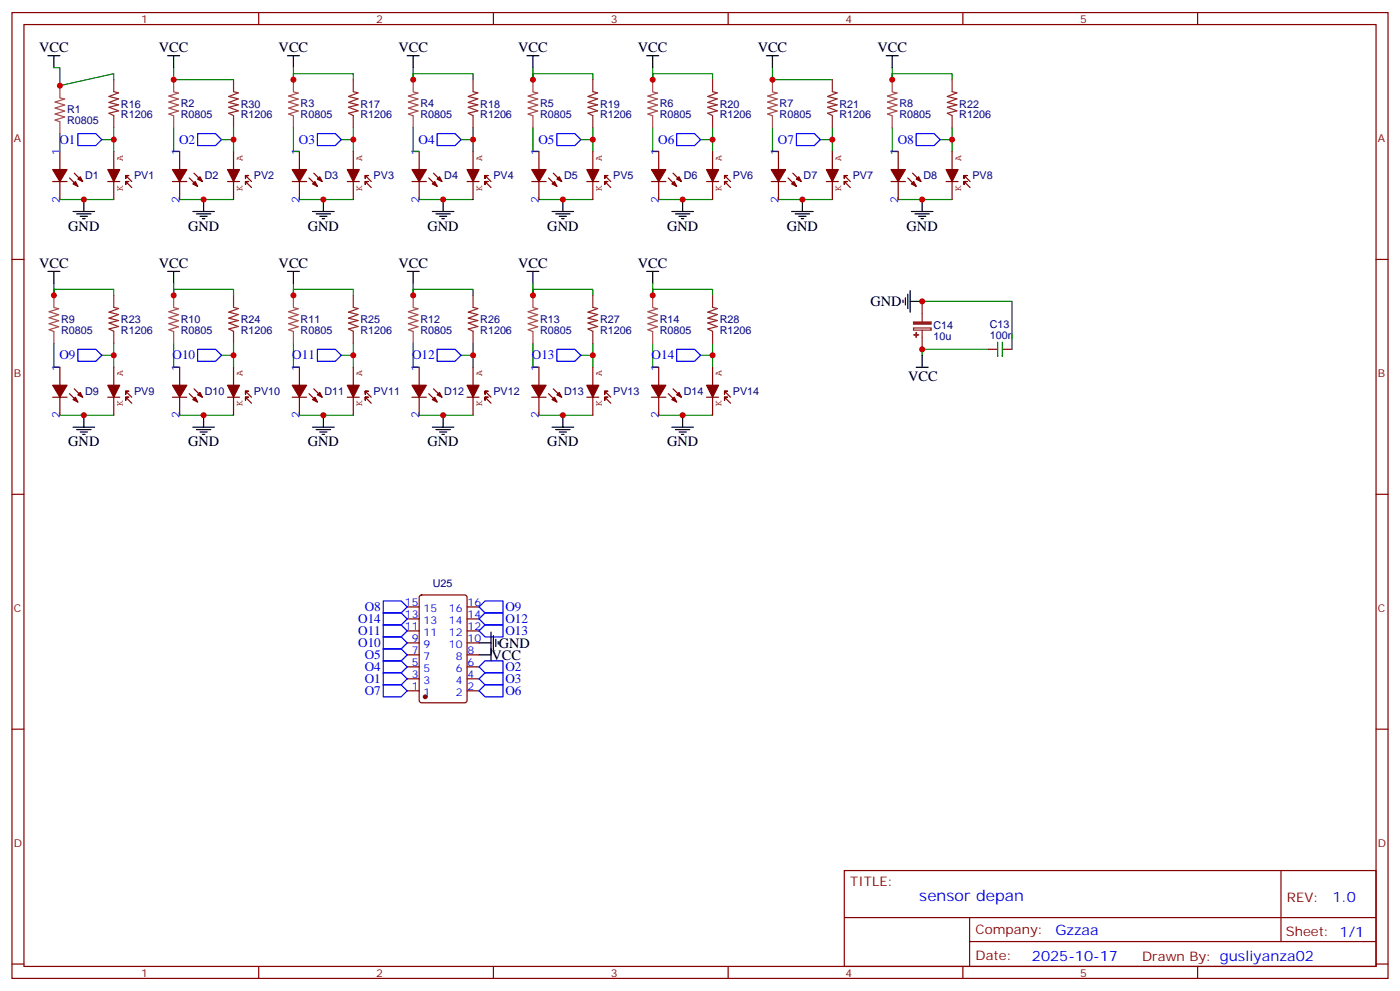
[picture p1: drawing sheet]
<svg xmlns="http://www.w3.org/2000/svg" width="412mm" height="292mm" viewBox="0 0 412 292" stroke-linecap="round" stroke-linejoin="round" font-family="sans-serif">
<g fill="none" stroke="#870000" stroke-width=".35">
<path d="M3.5 3.7h405.4v284.3h-405.4zM7.1 7.2h398.2v277.3h-398.2zM76.2 3.7v3.5M145.3 3.7v3.5M214.5 3.7v3.5M283.6 3.7v3.5M352.8 3.7v3.5M15.5 53.4h4.3M17.6 44.6v5.3M17.6 53.4v5.3M20.5 52.4l2.4 2.5M21.9 51l2.4 2.4"/>
<path d="M50.8 53.4h4.2M52.9 44.6v5.3M52.9 53.4v5.3M55.7 52.4l2.5 2.5M57.1 51l2.5 2.4M86.1 53.4h4.2M88.2 44.6v5.3M88.2 53.4v5.3M91 52.4l2.5 2.5M92.4 51l2.5 2.4M121.4 53.4h4.2M123.5 44.6v5.3"/>
<path d="M123.5 53.4v5.3M126.3 52.4l2.5 2.5M127.7 51l2.5 2.4M156.6 53.4h4.3M158.7 44.6v5.3M158.7 53.4v5.3M161.6 52.4l2.4 2.5M163 51l2.5 2.4M191.9 53.4h4.2M194 44.6v5.3M194 53.4v5.3M196.8 52.4l2.5 2.5"/>
<path d="M198.3 51l2.4 2.4M227.2 53.4h4.2M229.3 44.6v5.3M229.3 53.4v5.3M232.1 52.4l2.5 2.5M233.5 51l2.5 2.4M262.5 53.4h4.2M264.6 44.6v5.3M264.6 53.4v5.3M267.4 52.4l2.5 2.5M268.8 51l2.5 2.4M3.5 76.4h3.6"/>
<path d="M405.3 76.4h3.6M15.5 116.9h4.3M17.6 108.1v5.3M17.6 116.9v5.3M20.5 115.9l2.4 2.5M21.9 114.5l2.4 2.4M50.8 116.9h4.2M52.9 108.1v5.3M52.9 116.9v5.3M55.7 115.9l2.5 2.5M57.1 114.5l2.5 2.4M86.1 116.9h4.2"/>
<path d="M88.2 108.1v5.3M88.2 116.9v5.3M91 115.9l2.5 2.5M92.4 114.5l2.5 2.4M121.4 116.9h4.2M123.5 108.1v5.3M123.5 116.9v5.3M126.3 115.9l2.5 2.5M127.7 114.5l2.5 2.4M156.6 116.9h4.3M158.7 108.1v5.3M158.7 116.9v5.3"/>
<path d="M161.6 115.9l2.4 2.5M163 114.5l2.5 2.4M191.9 116.9h4.2M194 108.1v5.3M194 116.9v5.3M196.8 115.9l2.5 2.5M198.3 114.5l2.4 2.4M291 102.8h2.9M295.3 102.8h2.8M3.5 145.5h3.6M405.3 145.5h3.6M119.9 178.7h3.6"/>
<path d="M123.7 175.4l.5-.2h12.7l.6 .4 .1 30.6-.5 .6-12.9 .1-.7-.5v-30.5zM137.6 178.7h3.5M119.9 199.8h3.6M119.9 182.2h3.6M119.9 196.3h3.6M119.9 185.7h3.6M119.9 192.8h3.6M119.9 189.3h3.6M137.6 199.8h3.5M137.6 182.2h3.5M137.6 196.3h3.5M137.6 185.7h3.5"/>
<path d="M137.6 192.8h3.5M137.6 189.3h3.5M3.5 214.7h3.6M119.9 203.4h3.6M137.6 203.4h3.5M405.3 214.7h3.6M248.7 256.3h156.6v28.2h-156.6zM377.3 256.3v20.9M248.7 270.1h156.5M285.6 277.2h119.6M285.6 270.1v14.2M3.5 283.8h3.6"/>
<path d="M76.2 284.5v3.5M145.3 284.5v3.5M214.5 284.5v3.5M283.6 284.5v3.5M352.8 284.5v3.5M405.3 283.8h3.6"/>
</g>
<g fill="none" stroke="#000" stroke-width=".35">
<path d="M14.1 16.4h3.5M15.9 16.4v3.5M49.4 16.4h3.5M51.2 16.4v3.5M84.7 16.4h3.5M86.4 16.4v3.5M119.9 16.4h3.6M121.7 16.4v3.5M155.2 16.4h3.5M157 16.4v3.5M190.5 16.4h3.5M192.3 16.4v3.5"/>
<path d="M225.8 16.4h3.5M227.5 16.4v3.5M261.1 16.4h3.5M262.8 16.4v3.5M24.7 58.7v3.6M60 58.7v3.6M95.2 58.7v3.6M130.5 58.7v3.6M165.8 58.7v3.6M201.1 58.7v3.6M236.4 58.7v3.6M271.6 58.7v3.6"/>
<path d="M14.1 79.9h3.5M15.9 79.9v3.5M21.5 62.3h6.4M22.6 63h4.2M23.6 63.7h2.2M24.3 64.4h.7M49.4 79.9h3.5M51.2 79.9v3.5M56.8 62.3h6.3M57.9 63h4.2M58.9 63.7h2.1M59.6 64.4h.7"/>
<path d="M84.7 79.9h3.5M86.4 79.9v3.5M92.1 62.3h6.3M93.1 63h4.3M94.2 63.7h2.1M94.9 64.4h.7M119.9 79.9h3.6M121.7 79.9v3.5M127.4 62.3h6.3M128.4 63h4.2M129.5 63.7h2.1M130.2 64.4h.7"/>
<path d="M155.2 79.9h3.5M157 79.9v3.5M162.6 62.3h6.4M163.7 63h4.2M164.7 63.7h2.2M165.5 64.4h.7M190.5 79.9h3.5M192.3 79.9v3.5M197.9 62.3h6.4M199 63h4.2M200 63.7h2.1M200.7 64.4h.7"/>
<path d="M233.2 62.3h6.3M234.2 63h4.3M235.3 63.7h2.1M236 64.4h.7M268.5 62.3h6.3M269.5 63h4.3M270.6 63.7h2.1M271.3 64.4h.7M266 88.4v.7M266.7 87.7v2.1M267.4 86.6v4.2M268.1 88.7h3.5"/>
<path d="M268.1 85.5v6.4M269.9 108.1h3.5M271.6 104.6v3.5M21.5 125.8h6.4M22.6 126.5h4.2M23.6 127.2h2.2M24.3 127.9h.7M24.7 122.2v3.6M56.8 125.8h6.3M57.9 126.5h4.2M58.9 127.2h2.1M59.6 127.9h.7"/>
<path d="M60 122.2v3.6M92.1 125.8h6.3M93.1 126.5h4.3M94.2 127.2h2.1M94.9 127.9h.7M95.2 122.2v3.6M127.4 125.8h6.3M128.4 126.5h4.2M129.5 127.2h2.1M130.2 127.9h.7M130.5 122.2v3.6M162.6 125.8h6.4"/>
<path d="M163.7 126.5h4.2M164.7 127.2h2.2M165.5 127.9h.7M165.8 122.2v3.6M197.9 125.8h6.4M199 126.5h4.2M200 127.2h2.1M200.7 127.9h.7M201.1 122.2v3.6M141.1 189.3h3.5M141.1 192.8h3.5M144.6 186.1v8.5"/>
<path d="M145.3 187.1v4.3M146 188.2v2.1M146.8 188.9v.7"/>
</g>
<g fill="none" stroke="#008700" stroke-width=".35">
<path d="M15.9 19.9h1.7v5.3l15.9-3.5v1.8M51.2 19.9v3.6h17.6M86.4 19.9v3.6v-1.8h17.7v1.8M121.7 19.9v3.6v-1.8h17.6v1.8M157 19.9v3.6v-1.8h17.6v1.8M192.3 19.9v3.6v-1.8h17.6v1.8M227.5 19.9v3.6h17.7M262.8 19.9v3.6v-1.8h17.7v1.8M17.6 39.3v5.3M33.5 37.6v7M51.2 37.6v7h1.7M68.8 37.6v7"/>
<path d="M86.4 37.6v7h1.8M104.1 37.6v7M121.7 37.6v7h1.8M139.3 37.6v7M157 37.6v7h1.7M174.6 37.6v7M192.3 37.6v7h1.7M209.9 37.6v7M227.5 37.6v7h1.8M245.2 37.6v7M262.8 37.6v7h1.8M280.5 37.6v7"/>
<path d="M17.6 58.7h15.9M30 41.1h3.5M52.9 58.7h15.9M65.3 41.1h3.5M88.2 58.7h15.9M100.5 41.1h3.6M123.5 58.7h15.8M135.8 41.1h3.5M158.7 58.7h15.9M171.1 41.1h3.5M194 58.7h15.9M206.4 41.1h3.5"/>
<path d="M229.3 58.7h15.9M241.7 41.1h3.5M264.6 58.7h15.9M276.9 41.1h3.6M15.9 83.4v3.6v-1.8h17.6v1.8M51.2 83.4v3.6v-1.8h17.6v1.8M86.4 83.4v3.6v-1.8h17.7v1.8M121.7 83.4v3.6v-1.8h17.6v1.8M157 83.4v3.6v-1.8h17.6v1.8M192.3 83.4v3.6v-1.8h17.6v1.8M271.6 88.7h26.5v14.1M15.9 101.1v7h1.7"/>
<path d="M30 104.6h3.5M33.5 101.1v7M51.2 101.1v7h1.7M65.3 104.6h3.5M68.8 101.1v7M86.4 101.1v7h1.8M100.5 104.6h3.6M104.1 101.1v7M121.7 101.1v7h1.8M135.8 104.6h3.5M139.3 101.1v7M157 101.1v7h1.7"/>
<path d="M171.1 104.6h3.5M174.6 101.1v7M192.3 101.1v7h1.7M206.4 104.6h3.5M209.9 101.1v7M291 102.8h-19.4v1.8M17.6 122.2h15.9M52.9 122.2h15.9M88.2 122.2h15.9M123.5 122.2h15.8M158.7 122.2h15.9M194 122.2h15.9"/>
</g>
<g fill="none" stroke="#00f" stroke-width=".35">
<path d="M22.9 39.3h5.3l1.8 1.8-1.8 1.8h-5.3zM58.2 39.3h5.3l1.8 1.8-1.8 1.8h-5.3zM93.5 39.3h5.3l1.7 1.8-1.7 1.8h-5.3zM128.8 39.3h5.3l1.7 1.8-1.7 1.8h-5.3zM164 39.3h5.3l1.8 1.8-1.8 1.8h-5.3zM199.3 39.3h5.3l1.8 1.8-1.8 1.8h-5.3zM234.6 39.3h5.3l1.8 1.8-1.8 1.8h-5.3zM269.9 39.3h5.3l1.7 1.8-1.7 1.8h-5.3zM22.9 102.8h5.3l1.8 1.8-1.8 1.8h-5.3zM58.2 102.8h5.3l1.8 1.8-1.8 1.8h-5.3zM93.5 102.8h5.3l1.7 1.8-1.7 1.8h-5.3zM128.8 102.8h5.3l1.7 1.8-1.7 1.8h-5.3z"/>
<path d="M164 102.8h5.3l1.8 1.8-1.8 1.8h-5.3zM199.3 102.8h5.3l1.8 1.8-1.8 1.8h-5.3zM112.9 176.9h5.3l1.7 1.8-1.7 1.7h-5.3zM141.1 178.7l1.8-1.8h5.3v3.5h-5.3zM112.9 180.4h5.3l1.7 1.8-1.7 1.8h-5.3zM112.9 184h5.3l1.7 1.7-1.7 1.8h-5.3zM112.9 187.5h5.3l1.7 1.8-1.7 1.7h-5.3zM112.9 191h5.3l1.7 1.8-1.7 1.8h-5.3zM112.9 194.6h5.3l1.7 1.7-1.7 1.8h-5.3zM112.9 198.1h5.3l1.7 1.7-1.7 1.8h-5.3zM141.1 196.3l1.8-1.7h5.3v3.5h-5.3zM141.1 185.7l1.8-1.7h5.3v3.5h-5.3z"/>
<path d="M141.1 199.8l1.8-1.7h5.3v3.5h-5.3zM141.1 182.2l1.8-1.8h5.3v3.6h-5.3zM112.9 201.6h5.3l1.7 1.8-1.7 1.7h-5.3zM141.1 203.4l1.8-1.8h5.3v3.5h-5.3z"/>
</g>
<g fill="#850000" stroke="#850000" stroke-width=".35">
<path d="M31.7 49.9h3.6l-1.8 3.5z"/>
<path d="M67 49.9h3.6l-1.8 3.5z"/>
<path d="M102.3 49.9h3.5l-1.7 3.5z"/>
<path d="M137.6 49.9h3.5l-1.8 3.5z"/>
<path d="M172.9 49.9h3.5l-1.8 3.5z"/>
<path d="M208.1 49.9h3.6l-1.8 3.5z"/>
<path d="M243.4 49.9h3.5l-1.7 3.5z"/>
<path d="M278.7 49.9h3.5l-1.7 3.5z"/>
<path d="M31.7 113.4h3.6l-1.8 3.5z"/>
<path d="M67 113.4h3.6l-1.8 3.5z"/>
<path d="M102.3 113.4h3.5l-1.7 3.5z"/>
<path d="M137.6 113.4h3.5l-1.8 3.5z"/>
<path d="M172.9 113.4h3.5l-1.8 3.5z"/>
<path d="M208.1 113.4h3.6l-1.8 3.5z"/>
</g>
<g fill="none" stroke="#850000" stroke-width=".35">
<path d="M31.7 53.4h3.6M33.5 44.6v5.3M33.5 53.4v5.3M37 51.7v.9v-.9h.9h-.9l1.8 1.7M37 53.4h.9h-.9v.9v-.9l1.8 1.8M67 53.4h3.6M68.8 44.6v5.3M68.8 53.4v5.3M72.3 51.7v.9v-.9h.9h-.9l1.8 1.7M72.3 53.4h.9h-.9v.9v-.9l1.8 1.8M102.3 53.4h3.5M104.1 44.6v5.3"/>
<path d="M104.1 53.4v5.3M107.6 51.7v.9v-.9h.9h-.9l1.8 1.7M107.6 53.4h.9h-.9v.9v-.9l1.8 1.8M137.6 53.4h3.5M139.3 44.6v5.3M139.3 53.4v5.3M142.9 51.7v.9v-.9h.9h-.9l1.7 1.7M142.9 53.4h.9h-.9v.9v-.9l1.7 1.8M172.9 53.4h3.5M174.6 44.6v5.3M174.6 53.4v5.3M178.2 51.7v.9v-.9h.8h-.8l1.7 1.7"/>
<path d="M178.2 53.4h.8h-.8v.9v-.9l1.7 1.8M208.1 53.4h3.6M209.9 44.6v5.3M209.9 53.4v5.3M213.4 51.7v.9v-.9h.9h-.9l1.8 1.7M213.4 53.4h.9h-.9v.9v-.9l1.8 1.8M243.4 53.4h3.5M245.2 44.6v5.3M245.2 53.4v5.3M248.7 51.7v.9v-.9h.9h-.9l1.8 1.7M248.7 53.4h.9h-.9v.9v-.9l1.8 1.8M278.7 53.4h3.5"/>
<path d="M280.5 44.6v5.3M280.5 53.4v5.3M284 51.7v.9v-.9h.9h-.9l1.8 1.7M284 53.4h.9h-.9v.9v-.9l1.8 1.8M31.7 116.9h3.6M33.5 108.1v5.3M33.5 116.9v5.3M37 115.2v.9v-.9h.9h-.9l1.8 1.7M37 116.9h.9h-.9v.9v-.9l1.8 1.8M67 116.9h3.6M68.8 108.1v5.3M68.8 116.9v5.3"/>
<path d="M72.3 115.2v.9v-.9h.9h-.9l1.8 1.7M72.3 116.9h.9h-.9v.9v-.9l1.8 1.8M102.3 116.9h3.5M104.1 108.1v5.3M104.1 116.9v5.3M107.6 115.2v.9v-.9h.9h-.9l1.8 1.7M107.6 116.9h.9h-.9v.9v-.9l1.8 1.8M137.6 116.9h3.5M139.3 108.1v5.3M139.3 116.9v5.3M142.9 115.2v.9v-.9h.9h-.9l1.7 1.7M142.9 116.9h.9h-.9v.9v-.9l1.7 1.8"/>
<path d="M172.9 116.9h3.5M174.6 108.1v5.3M174.6 116.9v5.3M178.2 115.2v.9v-.9h.8h-.8l1.7 1.7M178.2 116.9h.8h-.8v.9v-.9l1.7 1.8M208.1 116.9h3.6M209.9 108.1v5.3M209.9 116.9v5.3M213.4 115.2v.9v-.9h.9h-.9l1.8 1.7M213.4 116.9h.9h-.9v.9v-.9l1.8 1.8"/>
</g>
<g fill="#870000" stroke="#870000" stroke-width=".35">
<path d="M15.5 49.9h4.3l-2.2 3.5z"/>
<path d="M22.2 53.4l.7 1.5-1.4-.7z"/>
<path d="M22.9 52.7l.7-.7 .7 1.4z"/>
<path d="M50.8 49.9h4.2l-2.1 3.5z"/>
<path d="M57.5 53.4l.7 1.5-1.4-.7z"/>
<path d="M58.2 52.7l.7-.7 .7 1.4z"/>
<path d="M86.1 49.9h4.2l-2.1 3.5z"/>
<path d="M92.1 54.2l.7-.8 .7 1.5z"/>
<path d="M93.5 52.7l.7-.7 .7 1.4z"/>
<path d="M121.4 49.9h4.2l-2.1 3.5z"/>
<path d="M128.1 53.4l.7 1.5-1.4-.7z"/>
<path d="M128.8 52.7l.7-.7 .7 1.4z"/>
<path d="M156.6 49.9h4.3l-2.2 3.5z"/>
<path d="M162.6 54.2l.7-.8 .7 1.5z"/>
<path d="M164 52.7l.7-.7 .8 1.4z"/>
<path d="M191.9 49.9h4.2l-2.1 3.5z"/>
<path d="M197.9 54.2l.7-.8 .7 1.5z"/>
<path d="M199.3 52.7l.7-.7 .7 1.4z"/>
<path d="M227.2 49.9h4.2l-2.1 3.5z"/>
<path d="M233.2 54.2l.7-.8 .7 1.5z"/>
<path d="M234.6 52.7l.7-.7 .7 1.4z"/>
<path d="M262.5 49.9h4.2l-2.1 3.5z"/>
<path d="M268.5 54.2l.7-.8 .7 1.5z"/>
<path d="M270.6 52l.7 1.4-1.4-.7z"/>
<path d="M15.5 113.4h4.3l-2.2 3.5z"/>
<path d="M21.5 117.7l.7-.8 .7 1.5z"/>
<path d="M22.9 116.2l.7-.7 .7 1.4z"/>
<path d="M50.8 113.4h4.2l-2.1 3.5z"/>
<path d="M56.8 117.7l.7-.8 .7 1.5z"/>
<path d="M58.2 116.2l.7-.7 .7 1.4z"/>
<path d="M86.1 113.4h4.2l-2.1 3.5z"/>
<path d="M92.1 117.7l.7-.8 .7 1.5z"/>
<path d="M93.5 116.2l.7-.7 .7 1.4z"/>
<path d="M121.4 113.4h4.2l-2.1 3.5z"/>
<path d="M127.4 117.7l.7-.8 .7 1.5z"/>
<path d="M128.8 116.2l.7-.7 .7 1.4z"/>
<path d="M156.6 113.4h4.3l-2.2 3.5z"/>
<path d="M162.6 117.7l.7-.8 .7 1.5z"/>
<path d="M164 116.2l.7-.7 .8 1.4z"/>
<path d="M191.9 113.4h4.2l-2.1 3.5z"/>
<path d="M197.9 117.7l.7-.8 .7 1.5z"/>
<path d="M199.3 116.2l.7-.7 .7 1.4z"/>
<circle cx="125.2" cy="205.1" r=".53"/>
</g>
<g fill="none" stroke="#a64a4a" stroke-width=".35">
<path d="M17.6 28.8l1.4 .4-2.8 .8 2.8 .9-2.8 .9 2.8 .9-2.8 .9 2.8 .9-2.8 .8 1.4 .6v3.4M17.6 25.2v3.5M51.2 27l1.4 .4-2.9 .9 2.9 .9-2.9 .8 2.9 .9-2.9 .9 2.9 .9-2.9 .9 1.5 .5v3.5M51.2 23.5v3.4M86.4 27l1.4 .4-2.8 .9 2.8 .9-2.8 .8 2.8 .9-2.8 .9 2.8 .9-2.8 .9 1.4 .5v3.5M86.4 23.5v3.4M121.7 27l1.4 .4-2.8 .9 2.8 .9-2.8 .8 2.8 .9-2.8 .9 2.8 .9-2.8 .9 1.4 .5v3.5M121.7 23.5v3.4M157 27l1.4 .4-2.8 .9 2.8 .9-2.8 .8 2.8 .9-2.8 .9 2.8 .9-2.8 .9 1.4 .5v3.5M157 23.5v3.4M192.3 27l1.4 .4-2.8 .9 2.8 .9-2.8 .8 2.8 .9-2.8 .9 2.8 .9-2.8 .9 1.4 .5v3.5M192.3 23.5v3.4"/>
<path d="M227.5 27l1.5 .4-2.9 .9 2.9 .9-2.9 .8 2.9 .9-2.9 .9 2.9 .9-2.9 .9 1.4 .5v3.5M227.5 23.5v3.4M262.8 27l1.4 .4-2.8 .9 2.8 .9-2.8 .8 2.8 .9-2.8 .9 2.8 .9-2.8 .9 1.4 .5v3.5M262.8 23.5v3.4M15.9 90.5l1.4 .4-2.8 .9 2.8 .9-2.8 .8 2.8 .9-2.8 .9 2.8 .9-2.8 .9 1.4 .5v3.5M15.9 87v3.4M51.2 87v3.4M51.2 90.5l1.4 .4-2.9 .9 2.9 .9-2.9 .8 2.9 .9-2.9 .9 2.9 .9-2.9 .9 1.5 .5v3.5M86.4 87v3.4M86.4 90.5l1.4 .4-2.8 .9 2.8 .9-2.8 .8 2.8 .9-2.8 .9 2.8 .9-2.8 .9 1.4 .5v3.5M121.7 87v3.4M121.7 90.5l1.4 .4-2.8 .9 2.8 .9-2.8 .8 2.8 .9-2.8 .9 2.8 .9-2.8 .9 1.4 .5v3.5"/>
<path d="M157 87v3.4M157 90.5l1.4 .4-2.8 .9 2.8 .9-2.8 .8 2.8 .9-2.8 .9 2.8 .9-2.8 .9 1.4 .5v3.5M192.3 87v3.4M192.3 90.5l1.4 .4-2.8 .9 2.8 .9-2.8 .8 2.8 .9-2.8 .9 2.8 .9-2.8 .9 1.4 .5v3.5"/>
</g>
<g fill="none" stroke="#8c2424" stroke-width=".35">
<path d="M33.5 23.5v3.5l1.4 .3-2.8 1.1 2.8 .7-2.8 1.1 2.8 .7-2.8 .7 2.8 1-2.8 .7 1.4 .7v3.6M68.8 23.5v3.5l1.4 .3-2.8 1.1 2.8 .7-2.8 1.1 2.8 .7-2.8 .7 2.8 1-2.8 .7 1.4 .7v3.6M104.1 23.5v3.5l1.4 .3-2.8 1.1 2.8 .7-2.8 1.1 2.8 .7-2.8 .7 2.8 1-2.8 .7 1.4 .7v3.6M139.3 23.5v3.5l1.5 .3-2.9 1.1 2.9 .7-2.9 1.1 2.9 .7-2.9 .7 2.9 1-2.9 .7 1.4 .7v3.6M174.6 23.5v3.5l1.4 .3-2.8 1.1 2.8 .7-2.8 1.1 2.8 .7-2.8 .7 2.8 1-2.8 .7 1.4 .7v3.6M209.9 23.5v3.5l1.4 .3-2.8 1.1 2.8 .7-2.8 1.1 2.8 .7-2.8 .7 2.8 1-2.8 .7 1.4 .7v3.6M245.2 23.5v3.5l1.4 .3-2.8 1.1 2.8 .7-2.8 1.1 2.8 .7-2.8 .7 2.8 1-2.8 .7 1.4 .7v3.6M280.5 23.5v3.5l1.4 .3-2.9 1.1 2.9 .7-2.9 1.1 2.9 .7-2.9 .7 2.9 1-2.9 .7 1.5 .7v3.6M33.5 87v3.5l1.4 .3-2.8 1.1 2.8 .7-2.8 1.1 2.8 .7-2.8 .7 2.8 1-2.8 .7 1.4 .7v3.6M68.8 87v3.5l1.4 .3-2.8 1.1 2.8 .7-2.8 1.1 2.8 .7-2.8 .7 2.8 1-2.8 .7 1.4 .7v3.6M104.1 87v3.5l1.4 .3-2.8 1.1 2.8 .7-2.8 1.1 2.8 .7-2.8 .7 2.8 1-2.8 .7 1.4 .7v3.6M139.3 87v3.5l1.5 .3-2.9 1.1 2.9 .7-2.9 1.1 2.9 .7-2.9 .7 2.9 1-2.9 .7 1.4 .7v3.6"/>
<path d="M174.6 87v3.5l1.4 .3-2.8 1.1 2.8 .7-2.8 1.1 2.8 .7-2.8 .7 2.8 1-2.8 .7 1.4 .7v3.6M209.9 87v3.5l1.4 .3-2.8 1.1 2.8 .7-2.8 1.1 2.8 .7-2.8 .7 2.8 1-2.8 .7 1.4 .7v3.6M269.1 96.6h5.2v.6h-5.2zM271.6 88.7v6M271.6 97.2v5.6"/>
</g>
<g fill="#8c2424" stroke="#8c2424" stroke-width=".35">
<path d="M269.1 94.8h5.2v.6h-5.2z"/>
<path d="M269.2 98.6h1.4z"/>
<path d="M269.9 97.9v1.4z"/>
</g>
<path d="M293.9 100.7v4.3v-.4M295.3 100.7v4.3v-.4" fill="none" stroke="#060" stroke-width=".35"/>
<g fill="#c00">
<circle cx="104.1" cy="41.1" r=".88"/>
<circle cx="95.3" cy="58.7" r=".88"/>
<circle cx="24.7" cy="58.7" r=".88"/>
<circle cx="60" cy="58.7" r=".88"/>
<circle cx="68.8" cy="41.1" r=".88"/>
<circle cx="130.5" cy="58.7" r=".88"/>
<circle cx="139.3" cy="41.1" r=".88"/>
<circle cx="165.8" cy="58.7" r=".88"/>
<circle cx="174.6" cy="41.1" r=".88"/>
<circle cx="201.1" cy="58.7" r=".88"/>
<circle cx="209.9" cy="41.1" r=".88"/>
<circle cx="236.4" cy="58.7" r=".88"/>
<circle cx="245.2" cy="41.1" r=".88"/>
<circle cx="271.6" cy="58.7" r=".88"/>
<circle cx="280.5" cy="41.1" r=".88"/>
<circle cx="209.9" cy="104.6" r=".88"/>
<circle cx="201.1" cy="122.2" r=".88"/>
<circle cx="174.6" cy="104.6" r=".88"/>
<circle cx="165.8" cy="122.2" r=".88"/>
<circle cx="139.3" cy="104.6" r=".88"/>
<circle cx="130.5" cy="122.2" r=".88"/>
<circle cx="68.8" cy="104.6" r=".88"/>
<circle cx="60" cy="122.2" r=".88"/>
<circle cx="24.7" cy="122.2" r=".88"/>
<circle cx="95.3" cy="122.2" r=".88"/>
<circle cx="104.1" cy="104.6" r=".88"/>
<circle cx="33.5" cy="104.6" r=".88"/>
<circle cx="33.5" cy="41.1" r=".88"/>
<circle cx="15.9" cy="87" r=".88"/>
<circle cx="51.2" cy="87" r=".88"/>
<circle cx="86.4" cy="87" r=".88"/>
<circle cx="121.7" cy="87" r=".88"/>
<circle cx="157" cy="87" r=".88"/>
<circle cx="192.3" cy="87" r=".88"/>
<circle cx="51.2" cy="23.5" r=".88"/>
<circle cx="86.4" cy="23.5" r=".88"/>
<circle cx="121.7" cy="23.5" r=".88"/>
<circle cx="157" cy="23.5" r=".88"/>
<circle cx="192.3" cy="23.5" r=".88"/>
<circle cx="227.5" cy="23.5" r=".88"/>
<circle cx="262.8" cy="23.5" r=".88"/>
<circle cx="17.6" cy="25.2" r=".88"/>
<circle cx="271.6" cy="102.8" r=".88"/>
<circle cx="271.6" cy="88.7" r=".88"/>
</g>
<text font-size="4.6" fill="#00f" x="270.8" y="265.3">sensor depan</text>
<g font-size="4.2">
<text x="11.5" y="15.3">VCC</text>
<text x="46.8" y="15.3">VCC</text>
<text x="82.1" y="15.3">VCC</text>
<text x="117.4" y="15.3">VCC</text>
<text x="152.6" y="15.3">VCC</text>
<text x="187.9" y="15.3">VCC</text>
<text x="223.2" y="15.3">VCC</text>
<text x="258.5" y="15.3">VCC</text>
<text x="20.1" y="67.9">GND</text>
<text x="55.4" y="67.9">GND</text>
<text x="90.7" y="67.9">GND</text>
<text x="125.9" y="67.9">GND</text>
<text x="161.2" y="67.9">GND</text>
<text x="196.5" y="67.9">GND</text>
<text x="231.8" y="67.9">GND</text>
<text x="267.1" y="67.9">GND</text>
<text x="11.5" y="78.8">VCC</text>
<text x="46.8" y="78.8">VCC</text>
<text x="82.1" y="78.8">VCC</text>
<text x="117.4" y="78.8">VCC</text>
<text x="152.6" y="78.8">VCC</text>
<text x="187.9" y="78.8">VCC</text>
<text x="256.4" y="90.1">GND</text>
<text x="267.5" y="112.1">VCC</text>
<text x="20.1" y="131.4">GND</text>
<text x="55.4" y="131.4">GND</text>
<text x="90.7" y="131.4">GND</text>
<text x="125.9" y="131.4">GND</text>
<text x="161.2" y="131.4">GND</text>
<text x="196.5" y="131.4">GND</text>
<text x="146.9" y="190.7">GND</text>
<text x="144.8" y="194.2">VCC</text>
</g>
<g font-size="4.2" fill="#00f">
<text x="392.5" y="265.6">1.0</text>
<text x="310.9" y="275.1">Gzzaa</text>
<text x="304" y="282.9">2025-10-17</text>
</g>
<g font-size="3.9" fill="#00f">
<text x="17.5" y="42.4">O1</text>
<text x="52.8" y="42.4">O2</text>
<text x="88" y="42.4">O3</text>
<text x="123.3" y="42.4">O4</text>
<text x="158.6" y="42.4">O5</text>
<text x="193.9" y="42.4">O6</text>
<text x="229.1" y="42.3">O7</text>
<text x="264.4" y="42.3">O8</text>
<text x="17.5" y="105.8">O9</text>
<text x="50.8" y="105.8">O10</text>
<text x="86.1" y="105.8">O11</text>
<text x="121.4" y="105.8">O12</text>
<text x="156.7" y="105.8">O13</text>
<text x="191.9" y="105.8">O14</text>
<text x="107.4" y="180">O8</text>
<text x="148.9" y="179.9">O9</text>
<text x="105.5" y="183.5">O14</text>
<text x="148.9" y="183.4">O12</text>
<text x="105.5" y="187">O11</text>
<text x="105.5" y="190.5">O10</text>
<text x="148.9" y="186.9">O13</text>
<text x="107.4" y="194.1">O5</text>
<text x="107.4" y="197.6">O4</text>
<text x="148.9" y="197.5">O2</text>
<text x="107.4" y="201.1">O1</text>
<text x="148.9" y="201">O3</text>
<text x="107.4" y="204.6">O7</text>
<text x="148.9" y="204.6">O6</text>
</g>
<g font-size="3.9" fill="#800">
<text x="250.5" y="260.9">TITLE:</text>
<text x="379.1" y="265.6">REV:</text>
<text x="287.4" y="275.1">Company:</text>
<text x="378.7" y="275.7">Sheet: 1/1</text>
<text x="287.4" y="282.8">Date:</text>
<text x="336.4" y="282.8">Drawn By: gusliyanza02</text>
</g>
<g font-size="3.2" fill="#800">
<text x="41.6" y="6.7">1</text>
<text x="110.8" y="6.7">2</text>
<text x="179.9" y="6.7">3</text>
<text x="249.1" y="6.7">4</text>
<text x="318.2" y="6.7">5</text>
<text x="4.1" y="41.8">A</text>
<text x="405.9" y="41.8">A</text>
<text x="4.1" y="110.9">B</text>
<text x="405.9" y="110.9">B</text>
<text x="4.1" y="180.1">C</text>
<text x="405.9" y="180.1">C</text>
<text x="4.1" y="249.2">D</text>
<text x="405.9" y="249.2">D</text>
<text x="41.6" y="287.5">1</text>
<text x="110.8" y="287.5">2</text>
<text x="179.9" y="287.5">3</text>
<text x="249.1" y="287.5">4</text>
<text x="318.2" y="287.5">5</text>
</g>
<g font-size="3.2" fill="#000080">
<text x="19.8" y="33.4">R1</text>
<text x="35.6" y="34.8">R1206</text>
<text x="35.6" y="31.7">R16</text>
<text x="53.3" y="34.8">R0805</text>
<text x="53.3" y="31.6">R2</text>
<text x="70.9" y="34.8">R1206</text>
<text x="70.9" y="31.7">R30</text>
<text x="88.5" y="34.8">R0805</text>
<text x="88.5" y="31.6">R3</text>
<text x="106.2" y="34.8">R1206</text>
<text x="106.2" y="31.7">R17</text>
<text x="123.8" y="34.8">R0805</text>
<text x="123.8" y="31.6">R4</text>
<text x="141.5" y="34.8">R1206</text>
<text x="141.5" y="31.7">R18</text>
<text x="159.1" y="34.8">R0805</text>
<text x="159.1" y="31.6">R5</text>
<text x="176.7" y="34.8">R1206</text>
<text x="176.7" y="31.7">R19</text>
<text x="194.4" y="34.8">R0805</text>
<text x="194.4" y="31.6">R6</text>
<text x="212" y="34.8">R1206</text>
<text x="212" y="31.7">R20</text>
<text x="229.7" y="34.8">R0805</text>
<text x="229.7" y="31.6">R7</text>
<text x="247.3" y="34.8">R1206</text>
<text x="247.3" y="31.7">R21</text>
<text x="264.9" y="34.8">R0805</text>
<text x="264.9" y="31.6">R8</text>
<text x="282.6" y="34.8">R1206</text>
<text x="282.6" y="31.7">R22</text>
<text x="19.8" y="36.6">R0805</text>
<text x="25" y="52.8">D1</text>
<text x="39.5" y="52.8">PV1</text>
<text x="60.3" y="52.8">D2</text>
<text x="74.8" y="52.8">PV2</text>
<text x="95.6" y="52.8">D3</text>
<text x="110.1" y="52.8">PV3</text>
<text x="130.9" y="52.8">D4</text>
<text x="145.3" y="52.8">PV4</text>
<text x="166.2" y="52.8">D5</text>
<text x="180.6" y="52.8">PV5</text>
<text x="201.4" y="52.8">D6</text>
<text x="215.9" y="52.8">PV6</text>
<text x="236.7" y="52.8">D7</text>
<text x="251.2" y="52.8">PV7</text>
<text x="272" y="52.8">D8</text>
<text x="286.5" y="52.8">PV8</text>
<text x="18" y="95.1">R9</text>
<text x="35.6" y="95.2">R23</text>
<text x="53.3" y="95.1">R10</text>
<text x="70.9" y="95.2">R24</text>
<text x="88.5" y="95.1">R11</text>
<text x="106.2" y="95.2">R25</text>
<text x="123.8" y="95.1">R12</text>
<text x="141.5" y="95.2">R26</text>
<text x="159.1" y="95.1">R13</text>
<text x="176.7" y="95.2">R27</text>
<text x="194.4" y="95.1">R14</text>
<text x="212" y="95.2">R28</text>
<text x="18" y="98.3">R0805</text>
<text x="35.6" y="98.3">R1206</text>
<text x="53.3" y="98.3">R0805</text>
<text x="70.9" y="98.3">R1206</text>
<text x="88.5" y="98.3">R0805</text>
<text x="106.2" y="98.3">R1206</text>
<text x="123.8" y="98.3">R0805</text>
<text x="141.5" y="98.3">R1206</text>
<text x="159.1" y="98.3">R0805</text>
<text x="176.7" y="98.3">R1206</text>
<text x="194.4" y="98.3">R0805</text>
<text x="212" y="98.3">R1206</text>
<text x="275" y="100">10u</text>
<text x="275" y="96.8">C14</text>
<text x="291.5" y="99.7">100n</text>
<text x="291.5" y="96.5">C13</text>
<text x="25" y="116.3">D9</text>
<text x="39.5" y="116.3">PV9</text>
<text x="60.3" y="116.3">D10</text>
<text x="74.8" y="116.3">PV10</text>
<text x="95.6" y="116.3">D11</text>
<text x="110.1" y="116.3">PV11</text>
<text x="130.9" y="116.3">D12</text>
<text x="145.3" y="116.3">PV12</text>
<text x="166.2" y="116.3">D13</text>
<text x="180.6" y="116.3">PV13</text>
<text x="201.4" y="116.3">D14</text>
<text x="215.9" y="116.3">PV14</text>
<text x="127.5" y="172.7">U25</text>
</g>
<g font-size="3.2" fill="#00f">
<text x="17.6" y="45.7" transform="rotate(-90 17.6 45.7)">1</text>
<text x="52.9" y="45.7" transform="rotate(-90 52.9 45.7)">1</text>
<text x="88.2" y="45.7" transform="rotate(-90 88.2 45.7)">1</text>
<text x="123.5" y="45.7" transform="rotate(-90 123.5 45.7)">1</text>
<text x="158.7" y="45.7" transform="rotate(-90 158.7 45.7)">1</text>
<text x="194" y="45.7" transform="rotate(-90 194 45.7)">1</text>
<text x="229.3" y="45.7" transform="rotate(-90 229.3 45.7)">1</text>
<text x="264.6" y="45.7" transform="rotate(-90 264.6 45.7)">1</text>
<text x="17.6" y="59.7" transform="rotate(-90 17.6 59.7)">2</text>
<text x="52.9" y="59.7" transform="rotate(-90 52.9 59.7)">2</text>
<text x="88.2" y="59.7" transform="rotate(-90 88.2 59.7)">2</text>
<text x="123.5" y="59.7" transform="rotate(-90 123.5 59.7)">2</text>
<text x="158.7" y="59.7" transform="rotate(-90 158.7 59.7)">2</text>
<text x="194" y="59.7" transform="rotate(-90 194 59.7)">2</text>
<text x="229.3" y="59.7" transform="rotate(-90 229.3 59.7)">2</text>
<text x="264.6" y="59.7" transform="rotate(-90 264.6 59.7)">2</text>
<text x="17.6" y="109.2" transform="rotate(-90 17.6 109.2)">1</text>
<text x="52.9" y="109.2" transform="rotate(-90 52.9 109.2)">1</text>
<text x="88.2" y="109.2" transform="rotate(-90 88.2 109.2)">1</text>
<text x="123.5" y="109.2" transform="rotate(-90 123.5 109.2)">1</text>
<text x="158.7" y="109.2" transform="rotate(-90 158.7 109.2)">1</text>
<text x="194" y="109.2" transform="rotate(-90 194 109.2)">1</text>
<text x="17.6" y="123.2" transform="rotate(-90 17.6 123.2)">2</text>
<text x="52.9" y="123.2" transform="rotate(-90 52.9 123.2)">2</text>
<text x="88.2" y="123.2" transform="rotate(-90 88.2 123.2)">2</text>
<text x="123.5" y="123.2" transform="rotate(-90 123.5 123.2)">2</text>
<text x="158.7" y="123.2" transform="rotate(-90 158.7 123.2)">2</text>
<text x="194" y="123.2" transform="rotate(-90 194 123.2)">2</text>
<text x="119.3" y="178.3">15</text>
<text x="137.8" y="178.3">16</text>
<text x="119.3" y="185.4">11</text>
<text x="119.3" y="181.9">13</text>
<text x="124.8" y="183.6">13</text>
<text x="124.8" y="180.1">15</text>
<text x="132.2" y="180.1">16</text>
<text x="132.2" y="183.6">14</text>
<text x="137.8" y="181.9">14</text>
<text x="137.8" y="185.4">12</text>
<text x="121.3" y="188.9">9</text>
<text x="124.8" y="190.7">9</text>
<text x="124.8" y="187.1">11</text>
<text x="132.2" y="187.1">12</text>
<text x="132.2" y="190.7">10</text>
<text x="137.8" y="188.9">10</text>
<text x="121.3" y="196">5</text>
<text x="121.3" y="192.4">7</text>
<text x="124.8" y="197.7">5</text>
<text x="124.8" y="194.2">7</text>
<text x="134.3" y="194.2">8</text>
<text x="134.3" y="197.7">6</text>
<text x="137.8" y="192.4">8</text>
<text x="137.8" y="196">6</text>
<text x="121.3" y="203">1</text>
<text x="121.3" y="199.5">3</text>
<text x="124.8" y="201.3">3</text>
<text x="134.3" y="201.3">4</text>
<text x="137.8" y="199.5">4</text>
<text x="137.8" y="203">2</text>
<text x="124.8" y="204.8">1</text>
<text x="134.3" y="204.8">2</text>
</g>
<g font-size="2.8" fill="#840000">
<text x="36.2" y="47.3" transform="rotate(-90 36.2 47.3)">A</text>
<text x="71.4" y="47.3" transform="rotate(-90 71.4 47.3)">A</text>
<text x="106.7" y="47.3" transform="rotate(-90 106.7 47.3)">A</text>
<text x="142" y="47.3" transform="rotate(-90 142 47.3)">A</text>
<text x="177.3" y="47.3" transform="rotate(-90 177.3 47.3)">A</text>
<text x="212.5" y="47.3" transform="rotate(-90 212.5 47.3)">A</text>
<text x="247.8" y="47.3" transform="rotate(-90 247.8 47.3)">A</text>
<text x="283.1" y="47.3" transform="rotate(-90 283.1 47.3)">A</text>
<text x="36.2" y="56.1" transform="rotate(-90 36.2 56.1)">K</text>
<text x="71.4" y="56.1" transform="rotate(-90 71.4 56.1)">K</text>
<text x="106.7" y="56.1" transform="rotate(-90 106.7 56.1)">K</text>
<text x="142" y="56.1" transform="rotate(-90 142 56.1)">K</text>
<text x="177.3" y="56.1" transform="rotate(-90 177.3 56.1)">K</text>
<text x="212.5" y="56.1" transform="rotate(-90 212.5 56.1)">K</text>
<text x="247.8" y="56.1" transform="rotate(-90 247.8 56.1)">K</text>
<text x="283.1" y="56.1" transform="rotate(-90 283.1 56.1)">K</text>
<text x="36.2" y="110.8" transform="rotate(-90 36.2 110.8)">A</text>
<text x="71.4" y="110.8" transform="rotate(-90 71.4 110.8)">A</text>
<text x="106.7" y="110.8" transform="rotate(-90 106.7 110.8)">A</text>
<text x="142" y="110.8" transform="rotate(-90 142 110.8)">A</text>
<text x="177.3" y="110.8" transform="rotate(-90 177.3 110.8)">A</text>
<text x="212.5" y="110.8" transform="rotate(-90 212.5 110.8)">A</text>
<text x="36.2" y="119.6" transform="rotate(-90 36.2 119.6)">K</text>
<text x="71.4" y="119.6" transform="rotate(-90 71.4 119.6)">K</text>
<text x="106.7" y="119.6" transform="rotate(-90 106.7 119.6)">K</text>
<text x="142" y="119.6" transform="rotate(-90 142 119.6)">K</text>
<text x="177.3" y="119.6" transform="rotate(-90 177.3 119.6)">K</text>
<text x="212.5" y="119.6" transform="rotate(-90 212.5 119.6)">K</text>
</g>
</svg>
